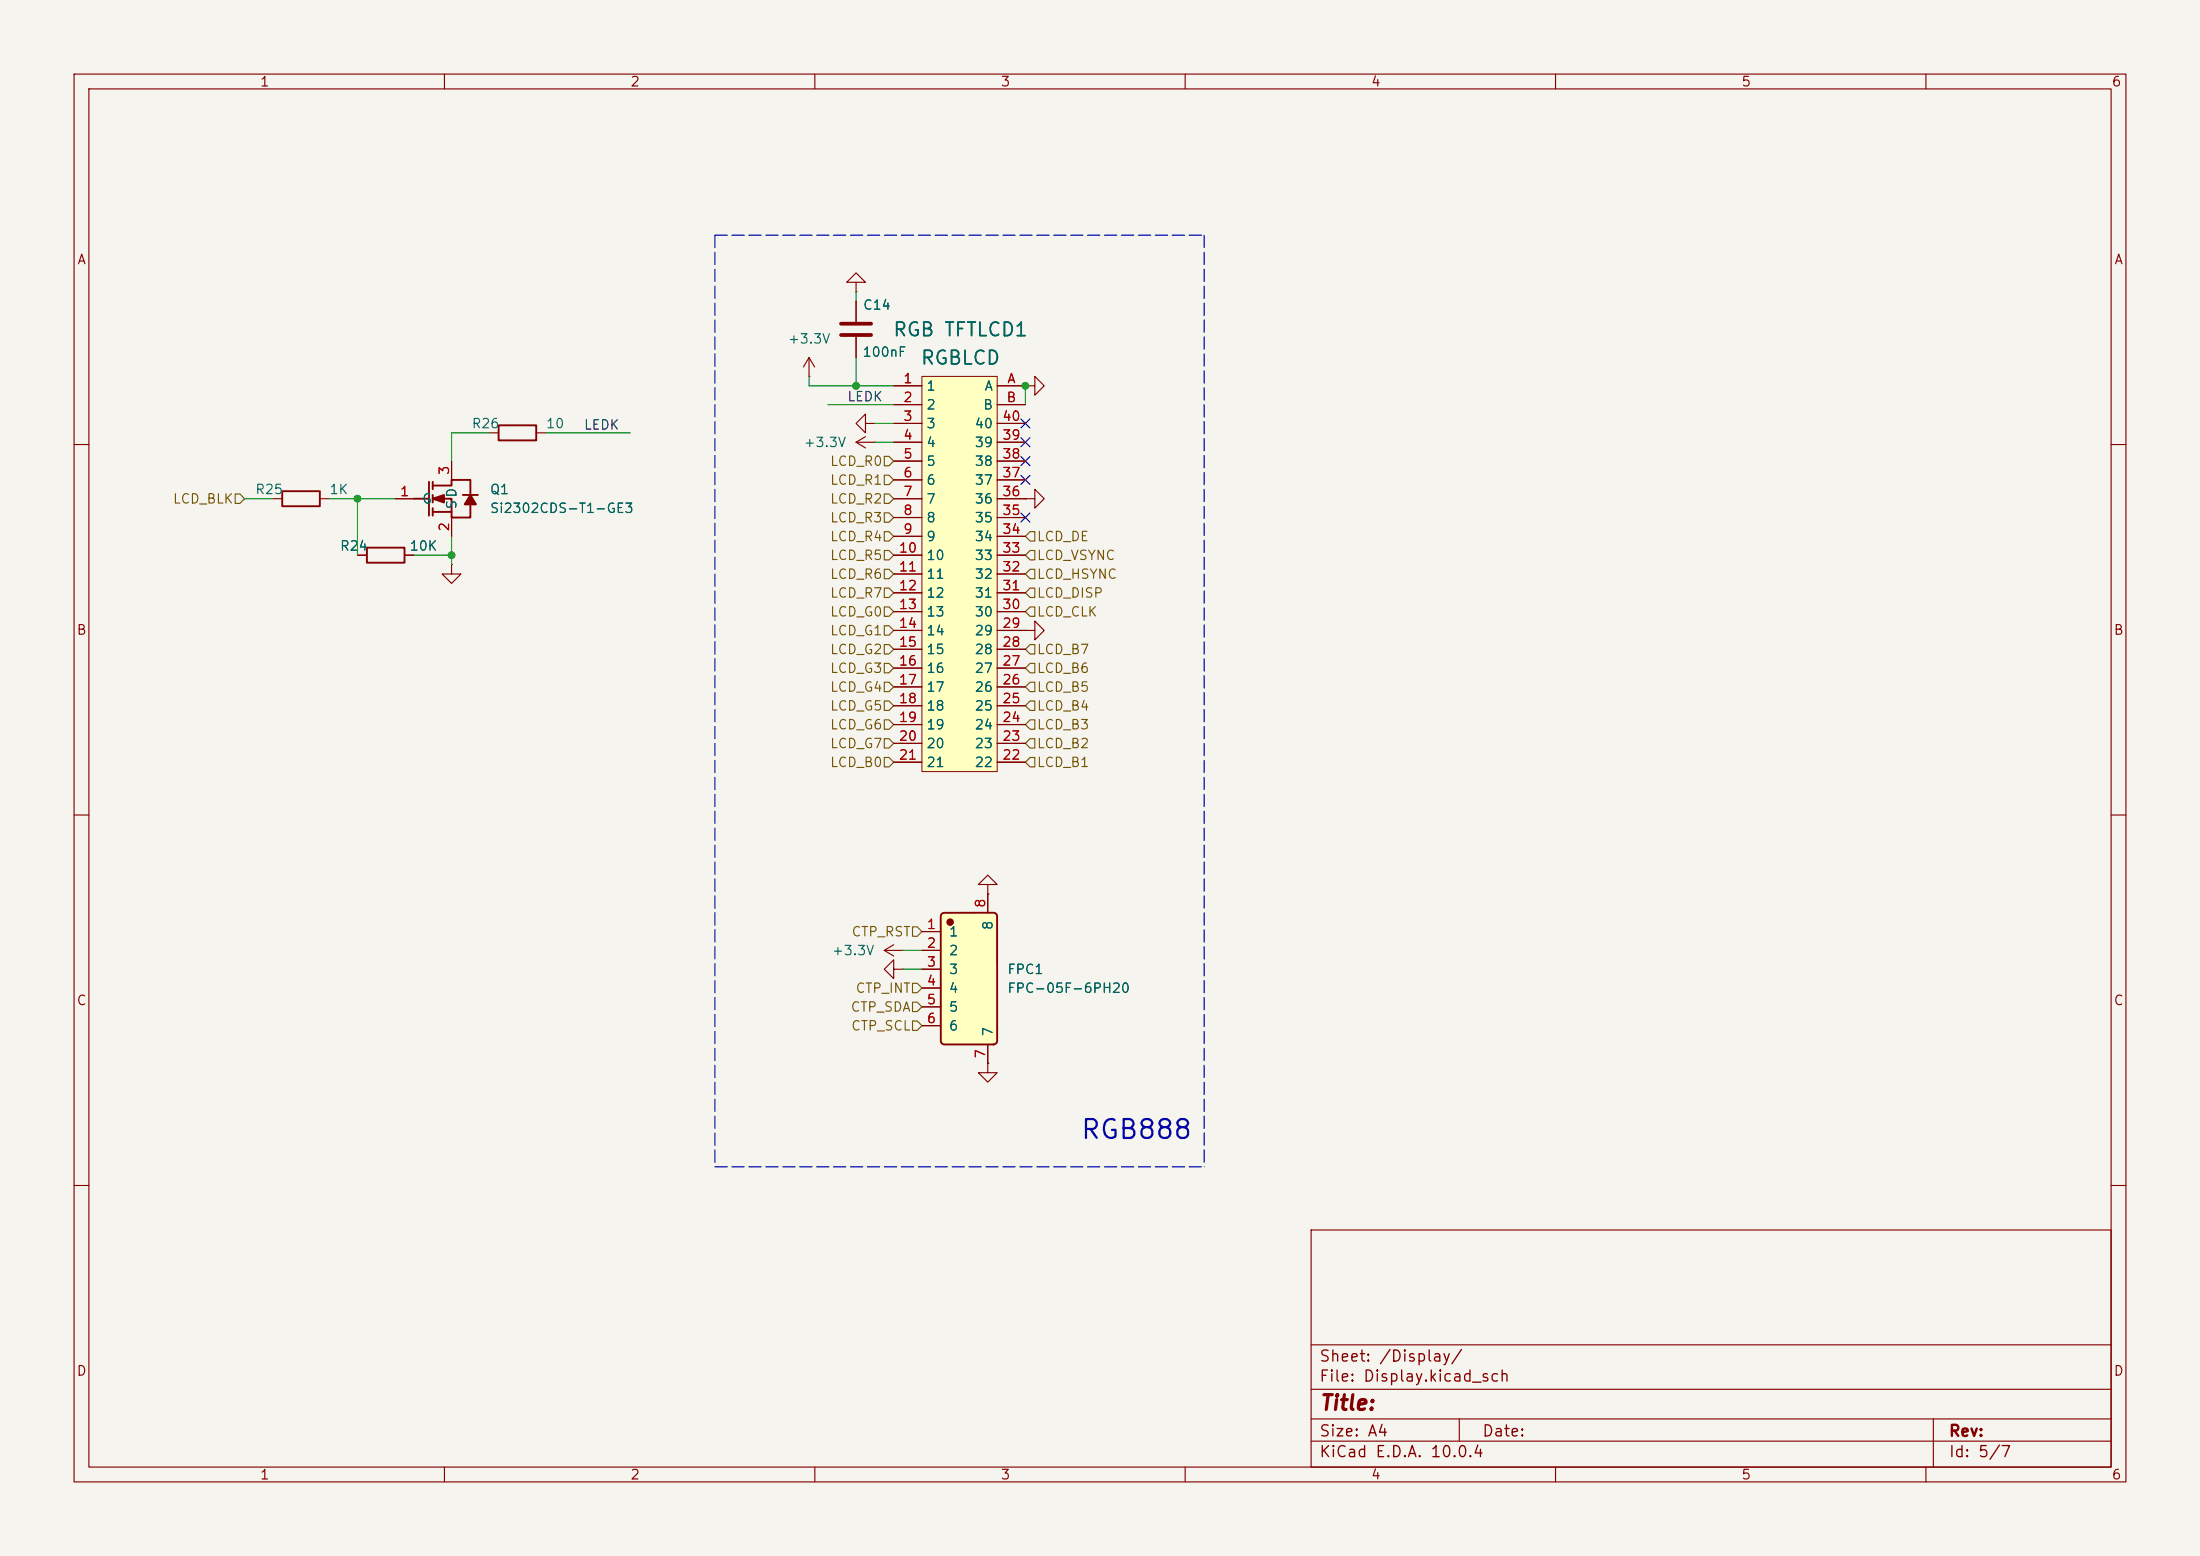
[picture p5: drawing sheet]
<svg xmlns="http://www.w3.org/2000/svg" width="297mm" height="210mm" viewBox="0 0 297 210" stroke-linecap="round" stroke-linejoin="round" font-family="sans-serif">
<path d="M0 0h297v210h-297z" fill="#f5f4ef" stroke="#f5f4ef" stroke-width=".14"/>
<g fill="none" stroke="#840000" stroke-width=".15">
<path d="M10 10h277v190h-277zM12 12h273v186h-273zM60 10v2M110 10v2M160 10v2M210 10v2M260 10v2M10 60h2M36.8 67.3h1.3M43.2 67.3h1.2M48.3 74.9h1.2M54.6 74.9h1.3"/>
<path d="M285 60h2M10 110h2M133.3 119.4h-1.2l1.2-1.3 1.3 1.3h-1.3v1.3M285 110h2M119.4 128.3l1.2 .7M119.4 128.3h2.5M120.6 127.5l-1.2 .8M121.9 128.3h.1M133.3 120.7h.1M10 160h2M177 166h108v32h-108zM285 160h2"/>
<path d="M60 198v2M110 198v2M160 198v2M177 194.5h108M177 191.5h108M177 187.5h108M177 181.5h108M197 191.5v3M210 198v2M260 198v2M261 191.5v6.5"/>
</g>
<path d="M38.1 66.3h5.1v2h-5.1zM49.5 73.9h5.1v2h-5.1z" fill="none" stroke="#840000" stroke-width=".25"/>
<path d="M127.1 123.3l.3-.1h6.7l.3 .1 .2 .2v17a.51 .51 0 0 1-.5 .5h-6.6l-.3-.1-.2-.2v-17z" fill="#ffffc2"/>
<g fill="#840000" stroke="#840000" stroke-width=".25">
<path d="M58.4 67.3l1.5-.5v1z"/>
<path d="M63.5 66.8l.8 1.3h-1.6z"/>
<circle cx="128.3" cy="124.5" r=".38"/>
</g>
<path d="M67.3 57.4h5.1v2h-5.1zM55.9 67.3h2M57.9 65v4.6M58.4 65.5h2.6v-.7h2.5v2M58.4 67.3h2.6v2.6h2.5v-1.8M58.4 65v1M58.4 66.8v1M58.4 68.6v1M58.4 69.1h2.6M62.5 66.8h2M127.1 123.3l.3-.1h6.7l.3 .1 .2 .2v17a.51 .51 0 0 1-.5 .5h-6.6l-.3-.1-.2-.2v-17z" fill="none" stroke="#840000" stroke-width=".25"/>
<g fill="none" stroke="#840000" stroke-width=".15">
<path d="M115.6 38.1h-1.3l1.3-1.3 1.2 1.3h-1.2v1.3M115.6 39.4h.1M66 58.4h1.3M72.4 58.4h1.3M109.2 50.8h.1M109.2 48.3l-.7 1.2M109.2 48.3l.8 1.2M109.2 48.3v2.5M115.6 40.6v2.8M115.6 45.5v2.8M138.4 52.1h1.3v1.2l1.3-1.2-1.3-1.3v1.3M138.4 52.1h.1"/>
<path d="M53.3 67.3h2.6M61 76.2v1.3h-1.3l1.3 1.2 1.2-1.2h-1.2M61 76.2h.1M61 62.2v2.6M61 69.9v2.5M124.5 125.7h2.5M124.5 128.3h2.5M124.5 130.8h2.5M124.5 133.4h2.5M124.5 135.9h2.5M124.5 138.4h2.5M133.3 120.7v2.5"/>
<path d="M133.3 143.5v1.3h-1.2l1.2 1.3 1.3-1.3h-1.3M133.3 143.5h.1M133.3 141v2.5"/>
</g>
<path d="M113.5 43.7h4.1M113.5 45.2h4.1" fill="none" stroke="#840000" stroke-width=".51"/>
<path d="M124.5 50.8h10.1v53.3h-10.1z" fill="#ffffc2"/>
<path d="M124.5 50.8h10.1v53.3h-10.1z" fill="none" stroke="#800000" stroke-width=".14"/>
<g fill="none" stroke="#840000" stroke-width=".15">
<path d="M115.6 59.7h2.5M115.6 59.7l1.2 .8M115.6 40.6v2.8M115.6 45.5v2.8M116.8 57.2v1.2l-1.2-1.2 1.2-1.3v1.3h1.3M116.8 58.9l-1.2 .8M118.1 57.2h.1M118.1 59.7h.1M120.6 52.1h3.9M120.6 54.6h3.9M120.6 57.2h3.9M120.6 59.7h3.9"/>
<path d="M134.6 52.1h3.8M134.6 54.6h3.8M134.6 57.2h3.8M134.6 59.7h3.8M138.4 52.1h.1M48.3 74.9h1.2M53.3 67.3h2.6M54.6 74.9h1.3M61 62.2v2.6M61 69.9v2.5M120.6 62.2h3.9M120.6 64.8h3.9"/>
<path d="M120.6 67.3h3.9M120.6 69.9h3.9M120.6 72.4h3.9M120.6 74.9h3.9M120.6 77.5h3.9M134.6 62.2h3.8M134.6 64.8h3.8M134.6 67.3h3.8M134.6 69.9h3.8M134.6 72.4h3.8M134.6 74.9h3.8M134.6 77.5h3.8"/>
<path d="M138.4 67.3h1.3v1.3l1.3-1.3-1.3-1.3v1.3M138.4 67.3h.1M120.6 80h3.9M120.6 82.6h3.9M120.6 85.1h3.9M120.6 87.6h3.9M120.6 90.2h3.9M120.6 92.7h3.9M120.6 95.3h3.9M120.6 97.8h3.9M134.6 80h3.8M134.6 82.6h3.8"/>
<path d="M134.6 85.1h3.8M134.6 87.6h3.8M134.6 90.2h3.8M134.6 92.7h3.8M134.6 95.3h3.8M134.6 97.8h3.8M138.4 85.1h1.3v1.3l1.3-1.3-1.3-1.3v1.3M138.4 85.1h.1M120.6 100.3h3.9M120.6 102.9h3.9M134.6 100.3h3.8M134.6 102.9h3.8"/>
<path d="M120.6 130.8v1.3l-1.2-1.3 1.2-1.3v1.3h1.3M121.9 130.8h.1M124.5 125.7h2.5M124.5 128.3h2.5M124.5 130.8h2.5M124.5 133.4h2.5M124.5 135.9h2.5M124.5 138.4h2.5M133.3 120.7h.1M133.3 120.7v2.5M133.3 143.5h.1M133.3 141v2.5"/>
</g>
<g fill="none" stroke="#725600" stroke-width=".15">
<path d="M31.7 66.7h.7l.6 .6-.6 .6h-.7zM119.4 61.6h.6l.6 .6-.6 .7h-.6zM119.4 64.1h.6l.6 .7-.6 .6h-.6zM119.4 66.7h.6l.6 .6-.6 .6h-.6zM119.4 79.4h.6l.6 .6-.6 .6h-.6zM119.4 71.8h.6l.6 .6-.6 .6h-.6zM119.4 69.2h.6l.6 .7-.6 .6h-.6zM119.4 74.3h.6l.6 .6-.6 .7h-.6zM119.4 76.8h.6l.6 .7-.6 .6h-.6zM139.1 76.8h.6v1.3h-.6l-.7-.6zM139.1 79.4h.6v1.2h-.6l-.7-.6zM139.1 74.3h.6v1.3h-.6l-.7-.7z"/>
<path d="M139.1 71.8h.6v1.2h-.6l-.7-.6zM119.4 97.2h.6l.6 .6-.6 .6h-.6zM119.4 81.9h.6l.6 .7-.6 .6h-.6zM119.4 87h.6l.6 .6-.6 .7h-.6zM119.4 94.6h.6l.6 .7-.6 .6h-.6zM119.4 99.7h.6l.6 .6-.6 .7h-.6zM119.4 92.1h.6l.6 .6-.6 .6h-.6zM119.4 89.5h.6l.6 .7-.6 .6h-.6zM119.4 84.5h.6l.6 .6-.6 .6h-.6zM139.1 89.5h.6v1.3h-.6l-.7-.6zM139.1 97.2h.6v1.2h-.6l-.7-.6zM139.1 92.1h.6v1.2h-.6l-.7-.6z"/>
<path d="M139.1 99.7h.6v1.3h-.6l-.7-.7zM139.1 94.6h.6v1.3h-.6l-.7-.6zM139.1 87h.6v1.3h-.6l-.7-.7zM139.1 81.9h.6v1.3h-.6l-.7-.6zM119.4 102.2h.6l.6 .7-.6 .6h-.6zM139.1 102.2h.6v1.3h-.6l-.7-.6zM123.2 135.3h.6l.7 .6-.7 .6h-.6zM123.2 137.8h.6l.7 .6-.7 .7h-.6zM123.2 125.1h.6l.7 .6-.7 .7h-.6zM123.2 132.7h.6l.7 .7-.7 .6h-.6z"/>
</g>
<path d="M96.5 31.8v125.7M96.5 31.8h66.1M162.6 31.8v125.7M96.5 157.5h66.1" fill="none" stroke="#0000c2" stroke-width=".15" stroke-dasharray="1.7 .6"/>
<g fill="none" stroke="#009600" stroke-width=".15">
<path d="M115.6 39.4v1.2M66 58.4h-5v3.8M73.7 58.4h11.4M109.2 50.8v1.3h11.4M111.8 54.6h8.8M115.6 48.3v3.8M118.1 57.2h2.5M118.1 59.7h2.5M138.4 52.1v2.5M33 67.3h3.8M44.4 67.3h8.9M48.3 67.3v7.6"/>
<path d="M55.9 74.9h5.1M61 72.4v3.8M121.9 130.8h2.6M121.9 128.3h2.6"/>
</g>
<path d="M137.8 59.1l1.2 1.2M137.8 56.5l1.2 1.3M139 59.1l-1.2 1.2M139 56.5l-1.2 1.3M137.8 64.2l1.2 1.2M137.8 69.2l1.2 1.3M137.8 61.6l1.2 1.2M139 64.2l-1.2 1.2M139 69.2l-1.2 1.3M139 61.6l-1.2 1.2" fill="none" stroke="#000084" stroke-width=".15"/>
<g fill="#009600" stroke="#009600" stroke-width=".14">
<circle cx="48.3" cy="67.3" r=".46"/>
<circle cx="61" cy="74.9" r=".46"/>
<circle cx="115.6" cy="52.1" r=".46"/>
<circle cx="138.4" cy="52.1" r=".46"/>
</g>
<text font-size="2.5" fill="#0000c2" x="145.7" y="154.3">RGB888</text>
<text font-size="2" fill="#840000" x="178" y="190.8">Title:</text>
<g font-size="1.8" fill="#006464">
<text x="120.4" y="45.8">RGB TFTLCD1</text>
<text x="124.2" y="49.7">RGBLCD</text>
</g>
<g font-size="1.5" fill="#840000">
<text x="178" y="184.2">Sheet: /Display/</text>
<text x="178" y="186.9">File: Display.kicad_sch</text>
<text x="178" y="197.1">KiCad E.D.A. 10.0.4</text>
<text x="178" y="194.3">Size: A4</text>
<text x="200" y="194.3">Date:</text>
<text x="263" y="194.3">Rev:</text>
<text x="263" y="197.1">Id: 5/7</text>
</g>
<g font-size="1.3" fill="#840000">
<text x="35" y="12">1</text>
<text x="85" y="12">2</text>
<text x="135" y="12">3</text>
<text x="185" y="12">4</text>
<text x="235" y="12">5</text>
<text x="285" y="12">6</text>
<text x="10.3" y="36">A</text>
<text x="285.3" y="36">A</text>
<text x="10.3" y="86">B</text>
<text x="285.3" y="86">B</text>
<text x="10.3" y="136">C</text>
<text x="285.3" y="136">C</text>
<text x="10.3" y="186">D</text>
<text x="285.3" y="186">D</text>
<text x="35" y="200">1</text>
<text x="85" y="200">2</text>
<text x="135" y="200">3</text>
<text x="185" y="200">4</text>
<text x="235" y="200">5</text>
<text x="285" y="200">6</text>
</g>
<g font-size="1.3" fill="#006464">
<text x="106.3" y="46.7">+3.3V</text>
<text x="116.4" y="42.1">C14</text>
<text x="116.3" y="48.5">100nF</text>
<text x="125" y="53">1</text>
<text x="132.8" y="53">A</text>
<text x="63.6" y="58.1">R26</text>
<text x="73.6" y="58.1">10</text>
<text x="125" y="55.6">2</text>
<text x="125" y="58.1">3</text>
<text x="131.5" y="58.1">40</text>
<text x="132.6" y="55.6">B</text>
<text x="108.4" y="60.7">+3.3V</text>
<text x="125" y="60.7">4</text>
<text x="125" y="63.2">5</text>
<text x="125" y="65.7">6</text>
<text x="131.5" y="65.7">37</text>
<text x="131.5" y="63.2">38</text>
<text x="131.5" y="60.7">39</text>
<text x="34.4" y="67">R25</text>
<text x="44.4" y="67">1K</text>
<text x="56.9" y="68.3">G</text>
<text x="61.9" y="68.8" transform="rotate(-90 61.9 68.8)">SD</text>
<text x="66" y="67">Q1</text>
<text x="66" y="69.6">Si2302CDS-T1-GE3</text>
<text x="125" y="68.3">7</text>
<text x="125" y="70.8">8</text>
<text x="131.5" y="70.8">35</text>
<text x="131.5" y="68.3">36</text>
<text x="45.8" y="74.6">R24</text>
<text x="55.2" y="74.6">10K</text>
<text x="125" y="73.4">9</text>
<text x="125" y="75.9">10</text>
<text x="131.5" y="75.9">33</text>
<text x="131.5" y="73.4">34</text>
<text x="125" y="78.4">11</text>
<text x="125" y="81">12</text>
<text x="125" y="83.5">13</text>
<text x="131.5" y="83.5">30</text>
<text x="131.5" y="81">31</text>
<text x="131.5" y="78.4">32</text>
<text x="125" y="86.1">14</text>
<text x="125" y="88.6">15</text>
<text x="131.5" y="88.6">28</text>
<text x="131.5" y="86.1">29</text>
<text x="125" y="91.1">16</text>
<text x="125" y="93.7">17</text>
<text x="131.5" y="93.7">26</text>
<text x="131.5" y="91.1">27</text>
<text x="125" y="96.2">18</text>
<text x="125" y="98.8">19</text>
<text x="125" y="101.3">20</text>
<text x="131.5" y="101.3">23</text>
<text x="131.5" y="98.8">24</text>
<text x="131.5" y="96.2">25</text>
<text x="125" y="103.8">21</text>
<text x="131.5" y="103.8">22</text>
<text x="134.3" y="125.6" transform="rotate(-90 134.3 125.6)">8</text>
<text x="112.2" y="129.2">+3.3V</text>
<text x="128" y="126.7">1</text>
<text x="128" y="129.2">2</text>
<text x="128" y="131.8">3</text>
<text x="135.9" y="131.8">FPC1</text>
<text x="128" y="134.3">4</text>
<text x="128" y="136.9">5</text>
<text x="135.9" y="134.3">FPC-05F-6PH20</text>
<text x="128" y="139.4">6</text>
<text x="134.3" y="140" transform="rotate(-90 134.3 140)">7</text>
</g>
<g font-size="1.3" fill="#a90000">
<text x="121.8" y="52">1</text>
<text x="135.9" y="52">A</text>
<text x="121.8" y="54.6">2</text>
<text x="121.8" y="57.1">3</text>
<text x="121.8" y="59.7">4</text>
<text x="135.2" y="59.7">39</text>
<text x="135.2" y="57.1">40</text>
<text x="135.8" y="54.6">B</text>
<text x="60.9" y="64.2" transform="rotate(-90 60.9 64.2)">3</text>
<text x="121.8" y="62.2">5</text>
<text x="121.8" y="64.7">6</text>
<text x="135.2" y="64.7">37</text>
<text x="135.2" y="62.2">38</text>
<text x="53.9" y="67.3">1</text>
<text x="60.9" y="71.8" transform="rotate(-90 60.9 71.8)">2</text>
<text x="121.8" y="67.3">7</text>
<text x="121.8" y="69.8">8</text>
<text x="135.2" y="69.8">35</text>
<text x="135.2" y="67.3">36</text>
<text x="121.2" y="74.9">10</text>
<text x="121.2" y="77.4">11</text>
<text x="121.8" y="72.4">9</text>
<text x="135.2" y="77.4">32</text>
<text x="135.2" y="74.9">33</text>
<text x="135.2" y="72.4">34</text>
<text x="121.2" y="80">12</text>
<text x="121.2" y="82.5">13</text>
<text x="135.2" y="82.5">30</text>
<text x="135.2" y="80">31</text>
<text x="121.2" y="85.1">14</text>
<text x="121.2" y="87.6">15</text>
<text x="135.2" y="87.6">28</text>
<text x="135.2" y="85.1">29</text>
<text x="121.2" y="90.1">16</text>
<text x="121.2" y="92.7">17</text>
<text x="121.2" y="95.2">18</text>
<text x="135.2" y="95.2">25</text>
<text x="135.2" y="92.7">26</text>
<text x="135.2" y="90.1">27</text>
<text x="121.2" y="97.8">19</text>
<text x="121.2" y="100.3">20</text>
<text x="135.2" y="100.3">23</text>
<text x="135.2" y="97.8">24</text>
<text x="121.2" y="102.8">21</text>
<text x="135.2" y="102.8">22</text>
<text x="125" y="125.7">1</text>
<text x="133.3" y="122.6" transform="rotate(-90 133.3 122.6)">8</text>
<text x="125" y="128.2">2</text>
<text x="125" y="130.8">3</text>
<text x="125" y="133.3">4</text>
<text x="125" y="135.9">5</text>
<text x="125" y="138.4">6</text>
<text x="133.3" y="142.9" transform="rotate(-90 133.3 142.9)">7</text>
</g>
<g font-size="1.3" fill="#0f0f0f">
<text x="78.7" y="58.3">LEDK</text>
<text x="114.3" y="54.5">LEDK</text>
</g>
<g font-size="1.3" fill="#725600">
<text x="112" y="63.2">LCD_R0</text>
<text x="112" y="65.7">LCD_R1</text>
<text x="23.3" y="68.3">LCD_BLK</text>
<text x="112" y="68.3">LCD_R2</text>
<text x="112" y="70.8">LCD_R3</text>
<text x="112" y="73.4">LCD_R4</text>
<text x="112" y="75.9">LCD_R5</text>
<text x="139.9" y="75.9">LCD_VSYNC</text>
<text x="139.9" y="73.4">LCD_DE</text>
<text x="112" y="83.5">LCD_G0</text>
<text x="112" y="81">LCD_R7</text>
<text x="112" y="78.4">LCD_R6</text>
<text x="139.9" y="78.4">LCD_HSYNC</text>
<text x="139.9" y="81">LCD_DISP</text>
<text x="139.9" y="83.5">LCD_CLK</text>
<text x="112" y="88.6">LCD_G2</text>
<text x="112" y="86.1">LCD_G1</text>
<text x="139.9" y="88.6">LCD_B7</text>
<text x="112" y="93.7">LCD_G4</text>
<text x="112" y="91.1">LCD_G3</text>
<text x="139.9" y="91.1">LCD_B6</text>
<text x="139.9" y="93.7">LCD_B5</text>
<text x="112" y="98.8">LCD_G6</text>
<text x="112" y="96.2">LCD_G5</text>
<text x="112" y="101.3">LCD_G7</text>
<text x="139.9" y="98.8">LCD_B3</text>
<text x="139.9" y="101.3">LCD_B2</text>
<text x="139.9" y="96.2">LCD_B4</text>
<text x="112" y="103.8">LCD_B0</text>
<text x="139.9" y="103.8">LCD_B1</text>
<text x="114.9" y="126.7">CTP_RST</text>
<text x="114.8" y="136.9">CTP_SDA</text>
<text x="115.4" y="134.3">CTP_INT</text>
<text x="114.8" y="139.4">CTP_SCL</text>
</g>
</svg>
